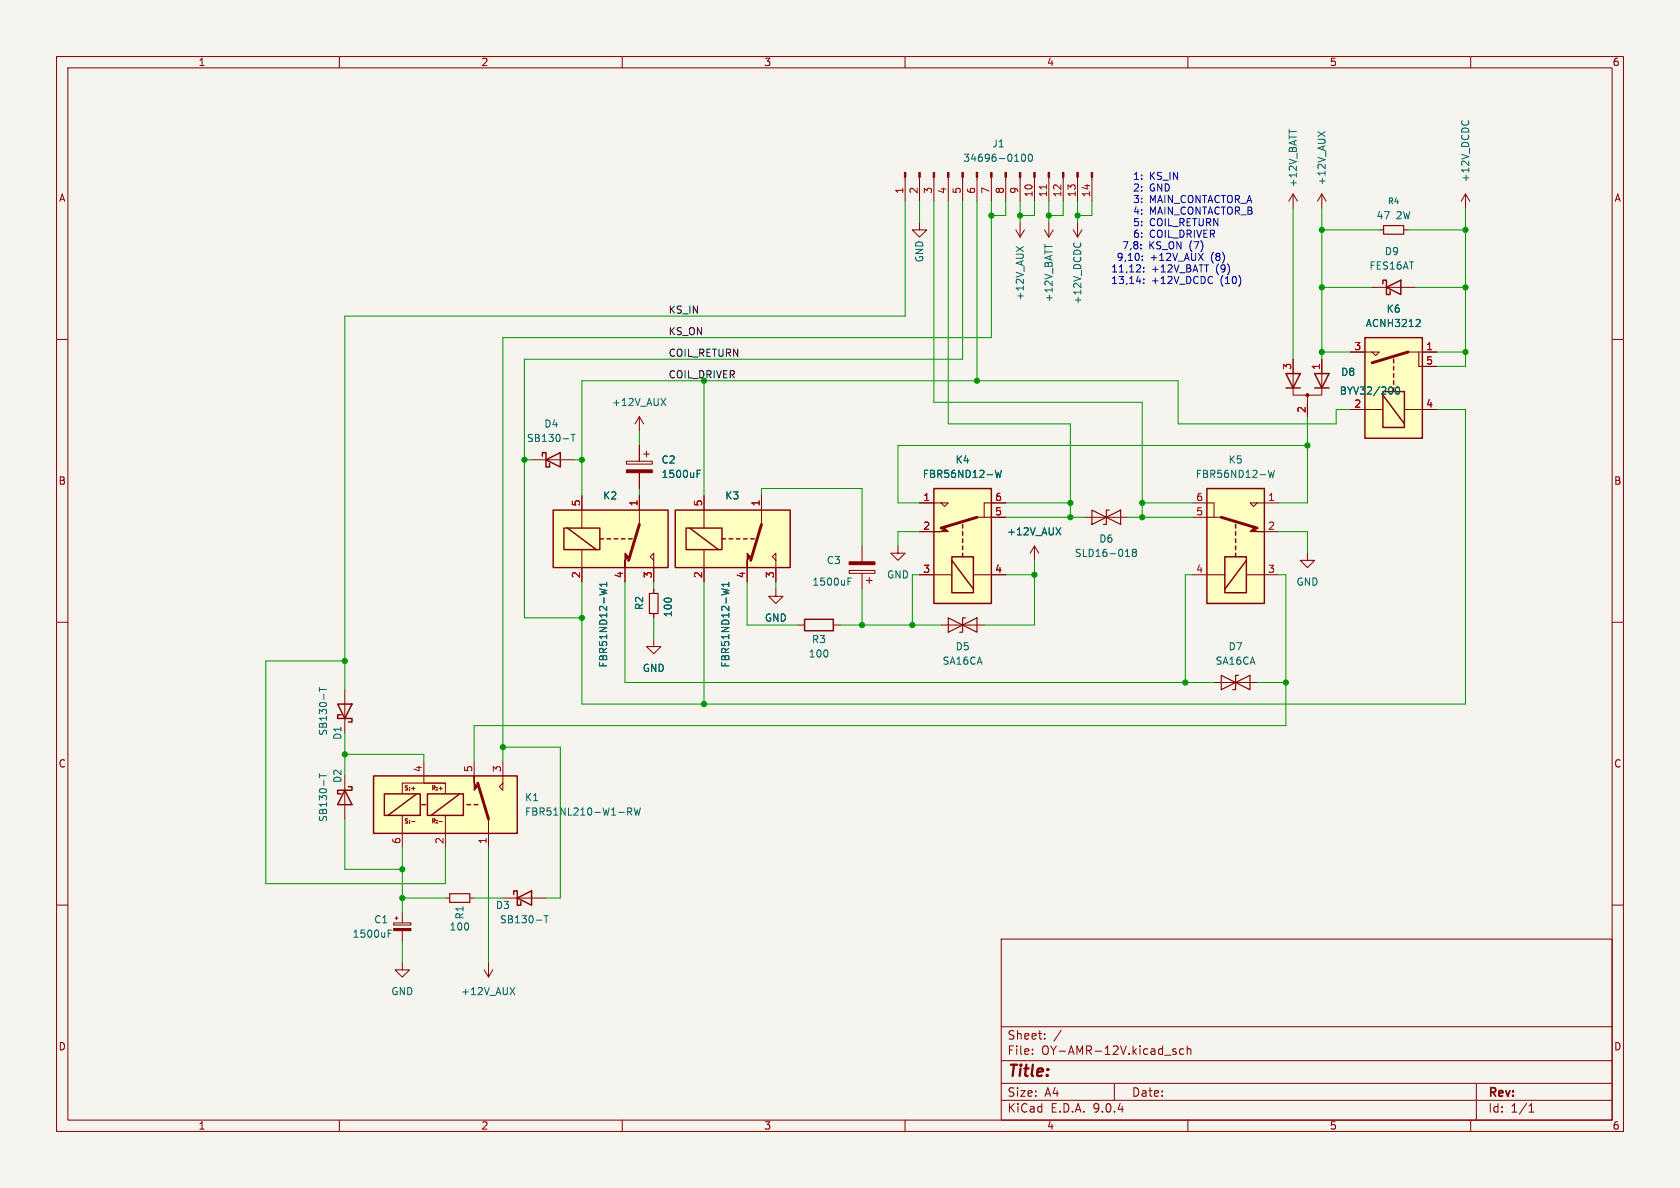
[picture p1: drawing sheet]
<svg xmlns="http://www.w3.org/2000/svg" width="297mm" height="210mm" viewBox="0 0 297 210" stroke-linecap="round" stroke-linejoin="round" font-family="sans-serif">
<path d="M0 0h297v210h-297z" fill="#f5f4ef" stroke="#f5f4ef" stroke-width=".18"/>
<g fill="none" stroke="#840000" stroke-width=".18">
<path d="M10 10h277v190h-277zM12 12h273v186h-273zM60 10v2M110 10v2M160 10v2M210 10v2M260 10v2M228.6 34.3l-.8 1.3M228.6 34.3l.8 1.3M228.6 34.3v2.5M233.7 34.3l-.8 1.3M233.7 34.3l.7 1.3"/>
<path d="M233.7 34.3v2.5M259.1 34.3l-.8 1.3M259.1 34.3l.7 1.3M259.1 34.3v2.5M242.6 50.8h7.6M243.8 40.6h.8M248.2 40.6h.7M10 60h2M113 78.7v2.8M114.3 79.8v1M285 60h2M110.7 81.5h4.6v.5h-4.6z"/>
<path d="M113 83.6v2.8M113.8 80.3h1M231.1 97.8v1.3h-1.2l1.2 1.2 1.3-1.2h-1.3M10 110h2M115.6 113v1.3h1.2l-1.2 1.3-1.3-1.3h1.3M115.6 104.1v.8M115.6 108.5v.7M285 110h2M10 160h2M177 166h108v32h-108zM285 160h2M60 198v2"/>
<path d="M110 198v2M160 198v2M177 194.5h108M177 191.5h108M177 187.5h108M177 181.5h108M182.5 186.3v.1M182.5 185.5v.1M184.7 183.6v.1M184.7 182.8v.1M187.6 182.1l-1.3 2M197 191.5v3"/>
<path d="M207.3 185.7l.7 .4-.3 .3-.4-.1M207.9 185.5l-.4-.1-.2 .2M209.2 185.5l-.4-.1-.3 .3v.4l.2 .2h.5M209.9 185.5l.2-.1 .4 .1v.9M209.9 184.9v1.5M210 198v2M260 198v2M261 191.5v6.5M270.3 196.6h.9M270.3 195.5l.4-.4v1.5"/>
</g>
<path d="M244.6 39.9h3.6v1.5h-3.6zM114.8 104.9h1.5v3.6h-1.5z" fill="none" stroke="#840000" stroke-width=".2"/>
<path d="M227.9 22.9v.7M233 23.3l1.3 .8M234.3 23.3l-1.3 .8M258.5 21.3l-.1 .3M259.5 21.3l.2 .3M123.2 83.7h.5M123.2 83.1h.6" fill="none" stroke="#006464" stroke-width=".18"/>
<path d="M110.7 83.1h4.6v.5h-4.6z" fill="#840000" stroke="#840000" stroke-width=".18"/>
<path d="M244.5 50.2v-.7h.6v2.6h.6v-.7M245.1 50.8l2.5-1.3v2.6z" fill="none" stroke="#840000" stroke-width=".25"/>
<path d="M241.3 59.7h10.2v17.8h-10.2z" fill="#ffffc2"/>
<path d="M228.6 63.5v6.4h5.1v-6.4M231.1 69.9v3.8M238.8 62.2h5l-.6 .7-.6-.7M238.8 72.4h5.7M248.3 72.4h5.7M248.9 62.2h5.1M250.8 62.2v2.6h3.2M61 121.9v7.6M78.7 158.8h.8M83.1 158.8h.7M88.9 158.8h7.6M71.1 170.2v1.3h1.3l-1.3 1.2-1.3-1.2h1.3" fill="none" stroke="#840000" stroke-width=".18"/>
<g fill="none" stroke="#840000" stroke-width=".25">
<path d="M241.3 59.7h10.2v17.8h-10.2zM227.3 66h2.6l-1.3 2.6zM227.3 68.6h2.6M232.4 66h2.5l-1.2 2.6zM232.4 68.6h2.5M244.5 69.2h3.8v6.4h-3.8zM244.5 69.9l3.8 5M246.4 63.5v.6M246.4 64.8v.6M246.4 66v.7M246.4 67.3v.6M246.4 68.6v.6"/>
<path d="M59.7 124.5h2.5l-1.2 2.5zM60.3 126.4h-.6v.6h2.5v.6h-.6M90.8 158.1v-.6h.6v2.5h.7v-.6M91.4 158.8l2.6-1.3v2.5z"/>
</g>
<path d="M248.9 62.2l-6.3 1.9" fill="none" stroke="#840000" stroke-width=".51"/>
<path d="M250.8 56.5l.3 .2-.1 .3-.7 .7h.8M246.9 68.5l.1-.1a.68 .68 0 0 1 .4 .6 .68 .68 0 0 1-.4 .7 .84 .84 0 0 1-.1-1.2zM56.5 121.5v.8M56.5 121.9h1.2M96.2 161.9h.7M96.6 161.9v1.2" fill="none" stroke="#006464" stroke-width=".18"/>
<circle cx="231.1" cy="69.8" r=".25" fill="#840000" stroke="#840000" stroke-width=".18"/>
<path d="M79.5 158h3.6v1.5h-3.6z" fill="none" stroke="#840000" stroke-width=".2"/>
<path d="M66 137.2h25.4v10.1h-25.4z" fill="#ffffc2"/>
<path d="M61 139.7l1.2 2.5h-2.5zM61.6 139.1h.6v.6h-2.5v.6h.6M66 137.2h25.4v10.1h-25.4zM67.9 140.3h6.4v3.8h-6.4zM73.7 140.3l-5.1 3.8M74.6 142.2h.6M75.6 140.3h6.3v3.8h-6.3zM81.3 140.3l-5.1 3.8M82.5 142.2h.7M83.8 142.2h.7" fill="none" stroke="#840000" stroke-width=".25"/>
<g fill="none" stroke="#840000" stroke-width=".18">
<path d="M182.9 96.5l-.8 1.3M182.9 96.5l.7 1.3M182.9 96.5v2.6M61 137.2v7.6M72.8 139.4h.6M74.9 134.6v3.8h3.8M77.6 139.4h.6M78.7 138.4h-7.6v1.9M78.7 138.4v1.9M83.8 134.6v2.6M88.9 134.6v5.1l-.6-.6 .6-.7M214.6 120.7h7.6"/>
<path d="M71.1 144.1v5.8M72.8 145.2h.6M77.6 145.2h.6M78.7 144.1v5.8M86.4 144.8v5.1M85.6 171.5l.8 1.2M86.4 170.2v2.5M87.1 171.5l-.7 1.2"/>
</g>
<path d="M83.8 137.2v1.2l.7 .7-.7 .6z" fill="#840000" stroke="#840000" stroke-width=".18"/>
<path d="M84.5 138.4l1.9 6.4" fill="none" stroke="#840000" stroke-width=".51"/>
<path d="M186.7 93.3l.8 1.3M187.5 93.3l-.8 1.3M56.5 136.8v.7M56.5 137.1h1.2M111 143.5l.6-.1 .1-.2-.1-.3-.6-.1v1.3M111.3 143.5l.4 .6M112.1 142.8l.3 1.3 .3-.9 .2 .9 .3-1.3M90.2 174.6l.8 1.2M91 174.6l-.8 1.2" fill="none" stroke="#006464" stroke-width=".18"/>
<path d="M215.9 119.4l2.5 1.3-2.5 1.2zM218.9 119.4h-.5v2.5h-.5M218.4 120.7l2.6-1.3v2.5z" fill="none" stroke="#840000" stroke-width=".2"/>
<path d="M213.4 86.4h10.1v20.3h-10.1z" fill="#ffffc2"/>
<path d="M210.8 91.4h5.1M210.8 88.9h3.8v2.5M222.2 88.9l-.6 .6-.6-.6h5.1M223.5 94h2.6M210.8 101.6h5.7M220.3 101.6h5.8M69.6 163.1h3v.4h-3zM69.8 162.3h.6M70.1 162.1v.5M71.1 161.3v1.8M71.1 164.5v1.9" fill="none" stroke="#840000" stroke-width=".18"/>
<path d="M213.4 86.4h10.1v20.3h-10.1zM216.5 98.4h3.8v6.4h-3.8zM218.4 92.7v.6M218.4 94v.6M218.4 95.3v.6M218.4 96.5v.7M218.4 97.8v.6M220.3 99.1l-3.8 5" fill="none" stroke="#840000" stroke-width=".25"/>
<g fill="#840000" stroke="#840000" stroke-width=".18">
<path d="M221 94l.6-.7 .6 .7h1.3z"/>
<path d="M69.6 164.1h3v.4h-3z"/>
</g>
<path d="M215.9 91.4l6.3 1.9" fill="none" stroke="#840000" stroke-width=".51"/>
<path d="M224.2 83.1l.3 1.3 .3-.9 .2 .9 .3-1.3M68.6 165h.5M68.6 164.4h.6" fill="none" stroke="#006464" stroke-width=".18"/>
<path d="M97.8 90.2h20.3v10.1h-20.3z" fill="#ffffc2"/>
<g fill="none" stroke="#840000" stroke-width=".18">
<path d="M113 73.7v2.5M113 73.7l-.7 1.2M113 73.7l.8 1.2M94 81.3h7.6M102.9 87.6v5.7M102.9 97.2v5.7M113 87.6v5.1M115.6 99.1l-.7-.7 .7-.6v5.1M152.4 96.5v2.8M158.7 96.5v1.3h1.3l-1.3 1.3-1.2-1.3h1.2M110.5 100.3v2.6M141 110.5h1.2"/>
<path d="M147.3 110.5h1.3M150.1 100.8h4.6v.5h-4.6zM152.4 101.3v2.8M153.2 102.6h1M153.7 102.1v1M166.4 110.5h7.6"/>
</g>
<path d="M95.9 80.6v-.6h.6v2.6h.7v-.7M96.5 81.3l2.6-1.3v2.6zM97.8 90.2h20.3v10.1h-20.3zM99.7 93.3h6.3v3.9h-6.3zM100.3 93.3l5.1 3.9M106 95.3h.7M107.3 95.3h.6M108.6 95.3h.6M109.9 95.3h.6M111.1 95.3h.7M142.2 109.5h5.1v2h-5.1z" fill="none" stroke="#840000" stroke-width=".25"/>
<g fill="#840000" stroke="#840000" stroke-width=".18">
<path d="M110.5 97.8l.6 .6-.6 .7v1.2z"/>
<path d="M150.1 99.3h4.6v.5h-4.6z"/>
</g>
<path d="M113 92.7l-1.9 6.4" fill="none" stroke="#840000" stroke-width=".51"/>
<path d="M100.9 76.8h.8M101.3 76.8v1.2M116.8 70.4l.9 1.3M117.7 70.4l-.9 1.3M106 104.1l1.3 .3-.9 .2M107.3 102.9v.8M107.3 103.3h-1.3l.4 .4M149.9 102.8h.4M149.9 102.2h.6" fill="none" stroke="#006464" stroke-width=".18"/>
<path d="M167.6 109.2l2.6 1.3-2.6 1.3zM170.2 110.5l2.5-1.3v2.6zM170.7 109.2h-.5v2.6h-.5" fill="none" stroke="#840000" stroke-width=".2"/>
<path d="M119.4 90.2h20.3v10.1h-20.3z" fill="#ffffc2"/>
<g fill="none" stroke="#840000" stroke-width=".18">
<path d="M160 31.3v4.3M162.6 39.4v1.2h1.2l-1.2 1.3-1.3-1.3h1.3M162.6 31.3v4.3M165.1 31.3v4.3M167.6 31.3v4.3M170.2 31.3v4.3M172.7 31.3v4.3M175.3 31.3v4.3M177.8 31.3v4.3M180.3 31.3v4.3M180.3 39.4v2.5M182.9 31.3v4.3"/>
<path d="M185.4 31.3v4.3M185.4 39.4v2.5M188 31.3v4.3M190.5 31.3v4.3M190.5 39.4v2.5M193 31.3v4.3M179.6 40.6l.7 1.3M181.1 40.6l-.8 1.3M184.7 40.6l.7 1.3M186.2 40.6l-.8 1.3M189.7 40.6l.8 1.3M191.3 40.6l-.8 1.3"/>
<path d="M124.5 87.6v5.7M124.5 97.2v5.7M134.6 87.6v5.1M137.2 99.1l-.7-.7 .7-.6v5.1M132.1 100.3v2.6M137.2 104.1v1.3h1.2l-1.2 1.3-1.3-1.3h1.3"/>
</g>
<path d="M119.4 90.2h20.3v10.1h-20.3zM121.3 93.3h6.3v3.9h-6.3zM121.9 93.3l5.1 3.9M127.6 95.3h.7M128.9 95.3h.6M130.2 95.3h.6M131.4 95.3h.7M132.7 95.3h.6" fill="none" stroke="#840000" stroke-width=".25"/>
<g fill="#840000" stroke="#840000" stroke-width=".18">
<path d="M132.1 97.8l.6 .6-.6 .7v1.2z"/>
<path d="M159.9 30.5h.2v.8h-.2z"/>
<path d="M162.4 30.5h.3v.8h-.3z"/>
<path d="M165 30.5h.2v.8h-.2z"/>
<path d="M167.5 30.5h.3v.8h-.3z"/>
<path d="M170.1 30.5h.2v.8h-.2z"/>
<path d="M172.6 30.5h.2v.8h-.2z"/>
<path d="M175.1 30.5h.3v.8h-.3z"/>
<path d="M177.7 30.5h.2v.8h-.2z"/>
<path d="M180.2 30.5h.3v.8h-.3z"/>
<path d="M182.8 30.5h.2v.8h-.2z"/>
<path d="M185.3 30.5h.2v.8h-.2z"/>
<path d="M187.8 30.5h.3v.8h-.3z"/>
<path d="M190.4 30.5h.2v.8h-.2z"/>
<path d="M192.9 30.5h.3v.8h-.3z"/>
</g>
<path d="M134.6 92.7l-1.9 6.4" fill="none" stroke="#840000" stroke-width=".51"/>
<path d="M180.7 27.4l.2-.2a.68 .68 0 0 1 .4 .7 .68 .68 0 0 1-.4 .6l-.2-.1-.1-.4zM181.9 27.4l.2-.2a.68 .68 0 0 1 .4 .7 .68 .68 0 0 1-.4 .6l-.2-.1-.1-.4zM179.6 43.6l1.3 .8M180.9 43.6l-1.3 .8M184.7 43.2v.7M189.9 42.9l-.1 .3M191 42.9l.1 .3M127.6 104.1l1.2 .3-.9 .2M128.8 102.9v.8M128.8 103.3h-1.2l.3 .4" fill="none" stroke="#006464" stroke-width=".18"/>
<path d="M185 32.7v.7" fill="none" stroke="#a90000" stroke-width=".18"/>
<path d="M165.1 86.4h10.2v20.3h-10.2z" fill="#ffffc2"/>
<g fill="none" stroke="#840000" stroke-width=".18">
<path d="M113 78.7v2.8M228.6 63.5v2.5M231.1 71.1v2.6M233.7 63.5v2.5M238.8 72.4h2.5M238.8 62.2h2.5M251.5 72.4h2.5M251.5 64.8h2.5M251.5 62.2h2.5M102.9 87.6v2.6M113 83.6v2.8M113 87.6v2.6"/>
<path d="M124.5 87.6v2.6M134.6 87.6v2.6M162.6 88.9h5l-.6 .6-.6-.6M162.6 94h2.5M172.7 91.4h5.1M177.8 88.9h-3.8v2.5M191.8 91.4h7.6M102.9 100.3v2.6M110.5 100.3v2.6M115.6 100.3v2.6M115.6 104.1v.8M115.6 108.5v.7"/>
<path d="M124.5 100.3v2.6M132.1 100.3v2.6M137.2 100.3v2.6M162.6 101.6h5.7M172.1 101.6h5.7"/>
</g>
<path d="M165.1 86.4h10.2v20.3h-10.2zM168.3 98.4h3.8v6.4h-3.8zM168.3 99.1l3.8 5M170.2 92.7v.6M170.2 94v.6M170.2 95.3v.6M170.2 96.5v.7M170.2 97.8v.6" fill="none" stroke="#840000" stroke-width=".25"/>
<path d="M165.1 94h1.3l.6-.7 .6 .7z" fill="#840000" stroke="#840000" stroke-width=".18"/>
<path d="M172.7 91.4l-6.3 1.9" fill="none" stroke="#840000" stroke-width=".51"/>
<g fill="none" stroke="#006464" stroke-width=".18">
<path d="M250.8 56.5l.3 .2-.1 .3-.7 .7h.8M246.9 68.5l.1-.1a.68 .68 0 0 1 .4 .6 .68 .68 0 0 1-.4 .7 .84 .84 0 0 1-.1-1.2zM123.2 83.7h.5M123.2 83.1h.6M176 83.1l.3 1.3 .2-.9 .2 .9 .3-1.3M186.7 93.3l.8 1.3M187.5 93.3l-.8 1.3M199 98.4h.7M200.4 97.6l-.2 .3v.3l.2 .2 .4-.1 .1-.2v-.2l-.2-.3M200.4 97.6l-.2-.2 .2-.3h.3l.2 .2-.2 .3M200.4 97.6h.3M106 104.1l1.3 .3-.9 .2"/>
<path d="M107.3 102.9v.8M107.3 103.3h-1.3l.4 .4M127.6 104.1l1.2 .3-.9 .2M128.8 103.3h-1.2l.3 .4M128.8 102.9v.8"/>
</g>
<path d="M193 90.2l2.6 1.2-2.6 1.3zM195.6 91.4l2.5-1.2v2.5zM196.1 90.2h-.5v2.5h-.5" fill="none" stroke="#840000" stroke-width=".2"/>
<g fill="none" stroke="#009600" stroke-width=".18">
<path d="M160 35.6v20.3h-99v66M162.6 35.6v3.8M165.1 35.6v35.5h36.8v20.3M167.6 35.6v39.3h21.6v16.5M170.2 35.6v27.9h-77.5v45.7h10.2M172.7 35.6v31.7M175.3 35.6v24.1h-86.4v74.9M177.8 35.6v2.5h-2.5M180.3 35.6v3.8M182.9 35.6v2.5h-2.6M185.4 35.6v3.8M188 35.6v2.5h-2.6"/>
<path d="M190.5 35.6v3.8M193 35.6v2.5h-2.5M228.6 36.8v26.7M233.7 36.8v26.7M259.1 36.8v28h-5.1M233.7 50.8h8.9M233.7 40.6h10.1M248.9 40.6h10.2M250.2 50.8h8.9M113 76.2v2.5M124.5 67.3v20.3M231.1 73.7v15.2h-5"/>
<path d="M231.1 78.7h-72.4v10.2h3.9M233.7 62.2h5.1M238.8 72.4h-2.6v2.5h-27.9v-7.6h-105.4v20.3M254 62.2h5.1M254 72.4h5.1v52.1h-156.2v-21.6M92.7 81.3h1.3M101.6 81.3h1.3M113 86.4v1.2M134.6 87.6v-1.2h17.8v10.1M162.6 94h-3.9v2.5M177.8 91.4h14M177.8 88.9h11.4"/>
<path d="M182.9 99.1v11.4h-8.9M199.4 91.4h11.4M201.9 88.9h8.9M226.1 94h5v3.8M61 116.8h-14v39.4h31.7v-6.3M110.5 102.9v17.8h104.1M115.6 102.9v1.2M115.6 109.2v3.8M124.5 102.9v21.6M132.1 102.9v7.6h8.9M137.2 102.9v1.2M148.6 110.5h17.8"/>
<path d="M152.4 104.1v6.4M162.6 101.6h-1.3v8.9M177.8 101.6h5.1M210.8 101.6h-1.3v19.1M226.1 101.6h1.2v26.7h-143.5v6.3M61 133.4h13.9v1.2M61 129.5v7.7M88.9 132.1h10.2v26.7h-2.6M222.2 120.7h5.1M61 144.8v8.9h10.1M71.1 149.9v11.4M71.1 158.8h7.6"/>
<path d="M83.8 158.8h5.1M86.4 149.9v20.3M71.1 166.4v3.8"/>
</g>
<g fill="none" stroke="#0000c2" stroke-width=".18">
<path d="M200.6 31.7h.7M200.7 30.8h-.1M203.4 30.5v1.2M203.6 32.6l-.3 .5 .3 .6M203.6 38.7l-.3 .5 .3 .6M203.8 35.5l-.4-.9v1.2M203.8 37.5l-.4-.9v1.3M204.1 30.5l-.7 .7M201.9 45.9v.1M201.9 45.3v.1M202.2 48v.1M202.2 47.3v.1"/>
<path d="M202.2 49.3v.2M202.2 50v.1M203.6 40.7l-.3 .5 .3 .7"/>
</g>
<g fill="#009600" stroke="#009600" stroke-width=".18">
<circle cx="190.5" cy="38.1" r=".46"/>
<circle cx="233.7" cy="40.6" r=".46"/>
<circle cx="233.7" cy="62.2" r=".46"/>
<circle cx="201.9" cy="88.9" r=".46"/>
<circle cx="189.2" cy="88.9" r=".46"/>
<circle cx="233.7" cy="50.8" r=".46"/>
<circle cx="102.9" cy="109.2" r=".46"/>
<circle cx="88.9" cy="132.1" r=".46"/>
<circle cx="71.1" cy="153.7" r=".46"/>
<circle cx="61" cy="116.8" r=".46"/>
<circle cx="61" cy="133.4" r=".46"/>
<circle cx="71.1" cy="158.8" r=".46"/>
<circle cx="209.5" cy="120.7" r=".46"/>
<circle cx="227.3" cy="120.7" r=".46"/>
<circle cx="259.1" cy="50.8" r=".46"/>
<circle cx="259.1" cy="40.6" r=".46"/>
<circle cx="231.1" cy="78.7" r=".46"/>
<circle cx="201.9" cy="91.4" r=".46"/>
<circle cx="259.1" cy="62.2" r=".46"/>
<circle cx="102.9" cy="81.3" r=".46"/>
<circle cx="92.7" cy="81.3" r=".46"/>
<circle cx="152.4" cy="110.5" r=".46"/>
<circle cx="124.5" cy="124.5" r=".46"/>
<circle cx="172.7" cy="67.3" r=".46"/>
<circle cx="180.3" cy="38.1" r=".46"/>
<circle cx="185.4" cy="38.1" r=".46"/>
<circle cx="175.3" cy="38.1" r=".46"/>
<circle cx="182.9" cy="101.6" r=".46"/>
<circle cx="161.3" cy="110.5" r=".46"/>
<circle cx="189.2" cy="91.4" r=".46"/>
</g>
<text font-size="2.8" fill="#840000" x="178" y="190.9">Title:</text>
<g font-size="2.1" fill="#840000">
<text x="178" y="184">Sheet:</text>
<text x="178" y="186.7">File:</text>
<text x="184.1" y="186.7">OY-AMR-12V.kicad_sch</text>
<text x="178" y="196.9">KiCad</text>
<text x="178" y="194.1">Size:</text>
<text x="184.7" y="194.1">A4</text>
<text x="185.7" y="196.9">E.D.A.</text>
<text x="193.3" y="196.9">9.0.4</text>
<text x="200" y="194.1">Date:</text>
<text x="263" y="194.3">Rev:</text>
<text x="263" y="196.9">Id:</text>
<text x="267.1" y="196.9">1/1</text>
</g>
<g font-size="1.8" fill="#840000">
<text x="35" y="11.9">1</text>
<text x="85" y="11.9">2</text>
<text x="135" y="11.9">3</text>
<text x="185" y="11.9">4</text>
<text x="235" y="11.9">5</text>
<text x="285" y="11.9">6</text>
<text x="10.3" y="35.9">A</text>
<text x="285.3" y="35.9">A</text>
<text x="10.3" y="85.9">B</text>
<text x="285.3" y="85.9">B</text>
<text x="10.3" y="135.9">C</text>
<text x="285.3" y="135.9">C</text>
<text x="10.3" y="185.9">D</text>
<text x="285.3" y="185.9">D</text>
<text x="35" y="199.9">1</text>
<text x="85" y="199.9">2</text>
<text x="135" y="199.9">3</text>
<text x="185" y="199.9">4</text>
<text x="235" y="199.9">5</text>
<text x="285" y="199.9">6</text>
</g>
<g font-size="1.8" fill="#006464">
<text x="170.2" y="28.8">34696-0100</text>
<text x="175.3" y="26.3">J1</text>
<text x="229.5" y="33.2" transform="rotate(-90 229.5 33.2)">+12V_BATT</text>
<text x="234.5" y="32.9" transform="rotate(-90 234.5 32.9)">+12V_AUX</text>
<text x="259.9" y="32.3" transform="rotate(-90 259.9 32.3)">+12V_DCDC</text>
<text x="243.3" y="39">47</text>
<text x="246.8" y="39">2W</text>
<text x="163.4" y="46.5" transform="rotate(-90 163.4 46.5)">GND</text>
<text x="242" y="47.9">FES16AT</text>
<text x="244.7" y="45.3">D9</text>
<text x="181.2" y="53.2" transform="rotate(-90 181.2 53.2)">+12V_AUX</text>
<text x="186.3" y="53.5" transform="rotate(-90 186.3 53.5)">+12V_BATT</text>
<text x="191.4" y="53.9" transform="rotate(-90 191.4 53.9)">+12V_DCDC</text>
<text x="241.3" y="58">ACNH3212</text>
<text x="245" y="55.5">K6</text>
<text x="108.1" y="72">+12V_AUX</text>
<text x="236.7" y="70">BYV32/200</text>
<text x="237" y="66.6">D8</text>
<text x="96.1" y="75.8">D4</text>
<text x="93" y="78.3">SB130-T</text>
<text x="116.8" y="82.1">C2</text>
<text x="168.8" y="82.1">K4</text>
<text x="217.1" y="82.1">K5</text>
<text x="106.5" y="88.5">K2</text>
<text x="116.8" y="84.7">1500uF</text>
<text x="128.1" y="88.5">K3</text>
<text x="163" y="84.7">FBR56ND12-W</text>
<text x="211.3" y="84.7">FBR56ND12-W</text>
<text x="177.9" y="94.8">+12V_AUX</text>
<text x="146.1" y="99.9">C3</text>
<text x="189.9" y="98.7">SLD16-018</text>
<text x="194.2" y="96.1">D6</text>
<text x="113.9" y="107.9" transform="rotate(-90 113.9 107.9)">R2</text>
<text x="143.5" y="103.7">1500uF</text>
<text x="156.7" y="102.5">GND</text>
<text x="229.1" y="103.7">GND</text>
<text x="119" y="109.2" transform="rotate(-90 119 109.2)">100</text>
<text x="135.1" y="110.1">GND</text>
<text x="143.4" y="113.9">R3</text>
<text x="107.5" y="118.1" transform="rotate(-90 107.5 118.1)">FBR51ND12-W1</text>
<text x="113.5" y="119">GND</text>
<text x="129.1" y="118.1" transform="rotate(-90 129.1 118.1)">FBR51ND12-W1</text>
<text x="142.9" y="116.4">100</text>
<text x="166.5" y="117.7">SA16CA</text>
<text x="168.8" y="115.2">D5</text>
<text x="214.8" y="117.7">SA16CA</text>
<text x="217.1" y="115.2">D7</text>
<text x="58" y="130.2" transform="rotate(-90 58 130.2)">SB130-T</text>
<text x="60.6" y="130.9" transform="rotate(-90 60.6 130.9)">D1</text>
<text x="60.6" y="138.5" transform="rotate(-90 60.6 138.5)">D2</text>
<text x="92.7" y="141.8">K1</text>
<text x="58" y="145.4" transform="rotate(-90 58 145.4)">SB130-T</text>
<text x="92.7" y="144.4">FBR51NL210-W1-RW</text>
<text x="87.6" y="160.9">D3</text>
<text x="62.2" y="166">1500uF</text>
<text x="66" y="163.4">C1</text>
<text x="79.4" y="164.7">100</text>
<text x="82.1" y="162.6" transform="rotate(-90 82.1 162.6)">R1</text>
<text x="88.3" y="163.4">SB130-T</text>
<text x="69.1" y="176.1">GND</text>
<text x="81.4" y="176.1">+12V_AUX</text>
</g>
<g font-size="1.8" fill="#a90000">
<text x="159.8" y="34.4" transform="rotate(-90 159.8 34.4)">1</text>
<text x="162.3" y="34.4" transform="rotate(-90 162.3 34.4)">2</text>
<text x="164.8" y="34.4" transform="rotate(-90 164.8 34.4)">3</text>
<text x="167.4" y="34.4" transform="rotate(-90 167.4 34.4)">4</text>
<text x="169.9" y="34.4" transform="rotate(-90 169.9 34.4)">5</text>
<text x="172.5" y="34.4" transform="rotate(-90 172.5 34.4)">6</text>
<text x="175" y="34.4" transform="rotate(-90 175 34.4)">7</text>
<text x="177.5" y="34.4" transform="rotate(-90 177.5 34.4)">8</text>
<text x="180.1" y="34.4" transform="rotate(-90 180.1 34.4)">9</text>
<text x="182.6" y="35" transform="rotate(-90 182.6 35)">10</text>
<text x="185.2" y="35" transform="rotate(-90 185.2 35)">11</text>
<text x="187.7" y="35" transform="rotate(-90 187.7 35)">12</text>
<text x="190.2" y="35" transform="rotate(-90 190.2 35)">13</text>
<text x="192.8" y="35" transform="rotate(-90 192.8 35)">14</text>
<text x="228.3" y="65.5" transform="rotate(-90 228.3 65.5)">3</text>
<text x="233.4" y="65.5" transform="rotate(-90 233.4 65.5)">1</text>
<text x="239.3" y="62">3</text>
<text x="252" y="64.5">5</text>
<text x="252" y="62">1</text>
<text x="230.9" y="73.1" transform="rotate(-90 230.9 73.1)">2</text>
<text x="239.3" y="72.1">2</text>
<text x="252" y="72.1">4</text>
<text x="102.6" y="89.6" transform="rotate(-90 102.6 89.6)">5</text>
<text x="112.8" y="89.6" transform="rotate(-90 112.8 89.6)">1</text>
<text x="124.2" y="89.6" transform="rotate(-90 124.2 89.6)">5</text>
<text x="134.4" y="89.6" transform="rotate(-90 134.4 89.6)">1</text>
<text x="163.1" y="88.6">1</text>
<text x="175.8" y="88.6">6</text>
<text x="211.4" y="88.6">6</text>
<text x="224.1" y="88.6">1</text>
<text x="163.1" y="93.7">2</text>
<text x="175.8" y="91.2">5</text>
<text x="211.4" y="91.2">5</text>
<text x="224.1" y="93.7">2</text>
<text x="163.1" y="101.3">3</text>
<text x="175.8" y="101.3">4</text>
<text x="211.4" y="101.3">4</text>
<text x="224.1" y="101.3">3</text>
<text x="102.6" y="102.3" transform="rotate(-90 102.6 102.3)">2</text>
<text x="110.2" y="102.3" transform="rotate(-90 110.2 102.3)">4</text>
<text x="115.3" y="102.3" transform="rotate(-90 115.3 102.3)">3</text>
<text x="124.2" y="102.3" transform="rotate(-90 124.2 102.3)">2</text>
<text x="131.8" y="102.3" transform="rotate(-90 131.8 102.3)">4</text>
<text x="136.9" y="102.3" transform="rotate(-90 136.9 102.3)">3</text>
<text x="74.7" y="136.6" transform="rotate(-90 74.7 136.6)">4</text>
<text x="83.6" y="136.6" transform="rotate(-90 83.6 136.6)">5</text>
<text x="88.6" y="136.6" transform="rotate(-90 88.6 136.6)">3</text>
<text x="70.9" y="149.3" transform="rotate(-90 70.9 149.3)">6</text>
<text x="78.5" y="149.3" transform="rotate(-90 78.5 149.3)">2</text>
<text x="86.1" y="149.3" transform="rotate(-90 86.1 149.3)">1</text>
</g>
<g font-size="1.8" fill="#0000c2">
<text x="201" y="31.9">1:</text>
<text x="201" y="33.9">2:</text>
<text x="201" y="36">3:</text>
<text x="204" y="31.9">KS_IN</text>
<text x="204" y="33.9">GND</text>
<text x="204" y="36">MAIN_CONTACTOR_A</text>
<text x="201" y="38">4:</text>
<text x="201" y="40.1">5:</text>
<text x="204" y="38">MAIN_CONTACTOR_B</text>
<text x="204" y="40.1">COIL_RETURN</text>
<text x="197.5" y="46.2">9,10:</text>
<text x="198.7" y="44.2">7,8:</text>
<text x="201" y="42.1">6:</text>
<text x="203.5" y="44.2">KS_ON</text>
<text x="203.5" y="46.2">+12V_AUX</text>
<text x="204" y="42.1">COIL_DRIVER</text>
<text x="210.8" y="44.2">(7)</text>
<text x="214.4" y="46.2">(8)</text>
<text x="196.3" y="48.3">11,12:</text>
<text x="196.3" y="50.3">13,14:</text>
<text x="203.6" y="48.3">+12V_BATT</text>
<text x="203.6" y="50.3">+12V_DCDC</text>
<text x="215.1" y="48.3">(9)</text>
<text x="215.9" y="50.3">(10)</text>
</g>
<g font-size="1.8" fill="#0f0f0f">
<text x="118.1" y="59.3">KS_ON</text>
<text x="118.1" y="55.5">KS_IN</text>
<text x="118.1" y="63.2">COIL_RETURN</text>
</g>
<text font-size="1.8" fill="#009600" x="118.1" y="67">COIL_DRIVER</text>
<text font-size="1.4" fill="#006464" x="245.3" y="36.3">R4</text>
<g font-size="1.1" fill="#840000">
<text x="71.3" y="139.9">S:+</text>
<text x="76.2" y="139.9">R:+</text>
<text x="71.3" y="145.8">S:-</text>
<text x="76.2" y="145.8">R:-</text>
</g>
</svg>
